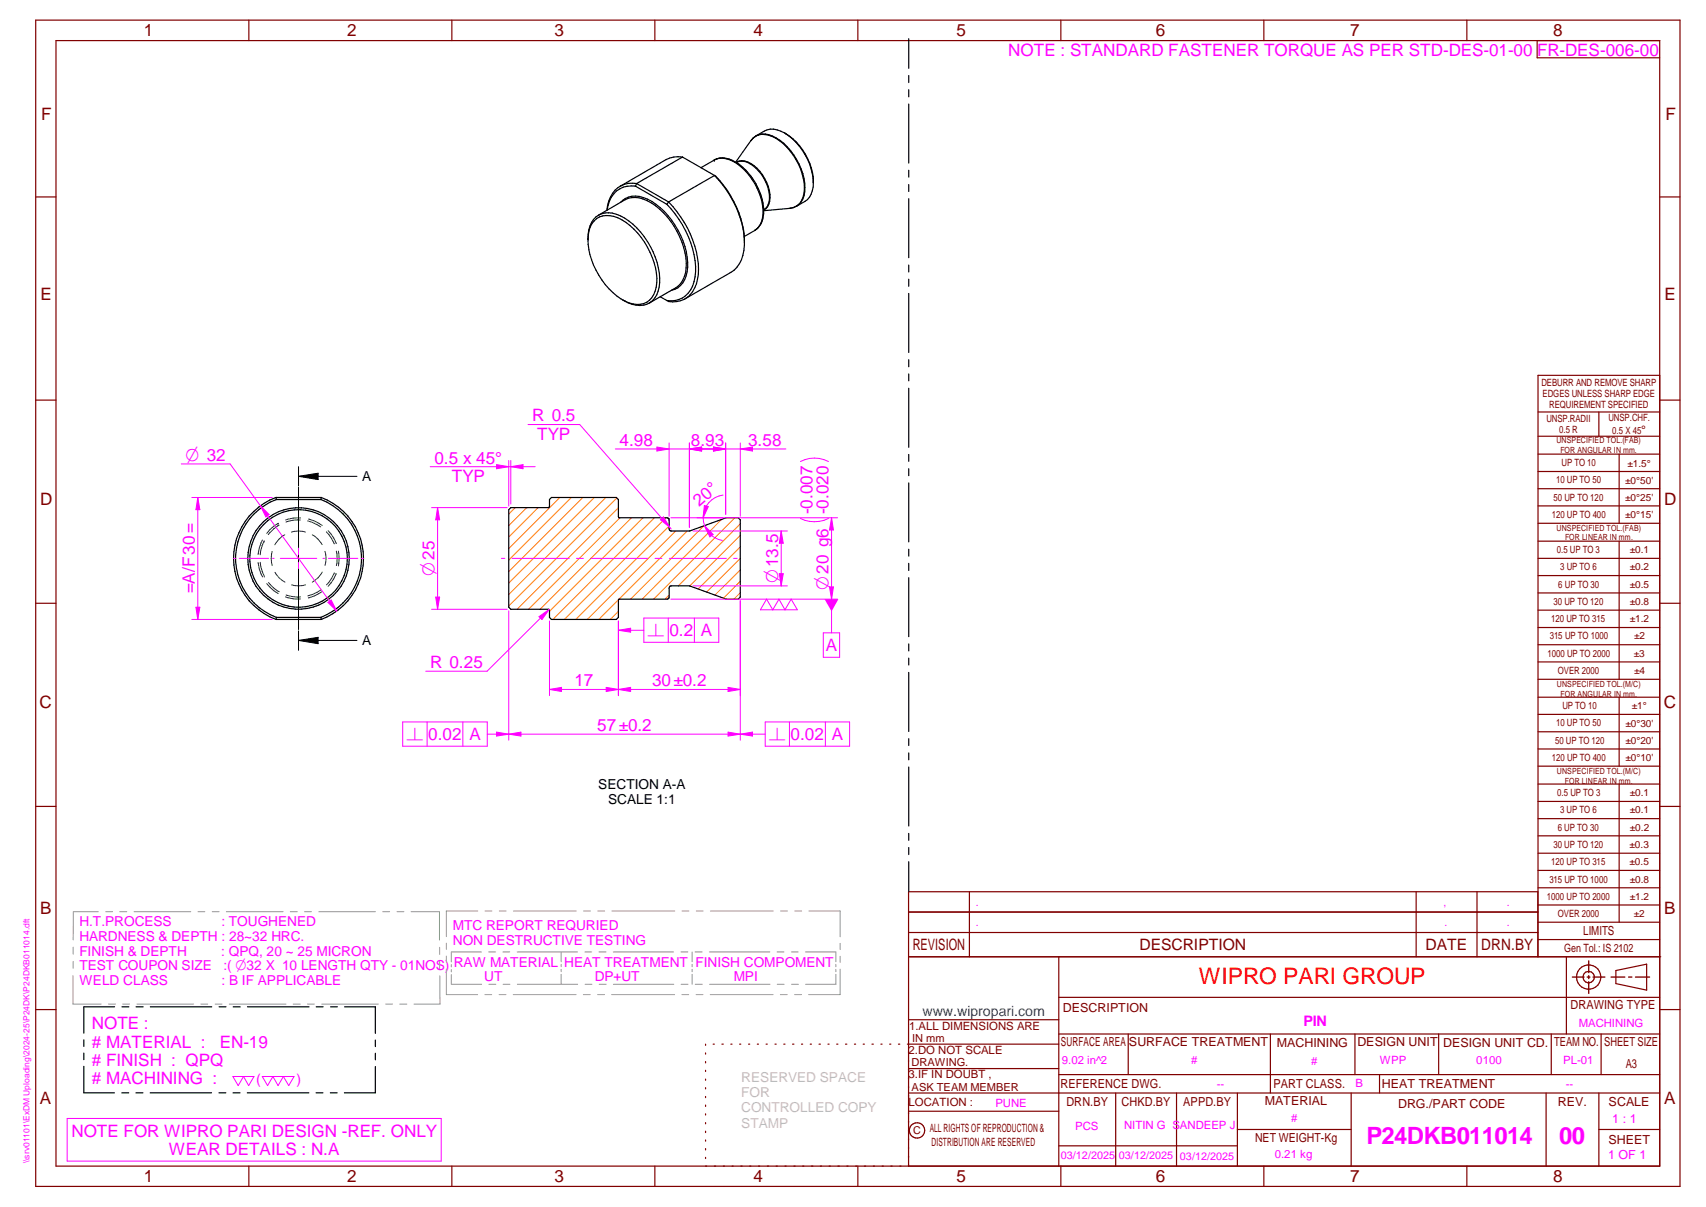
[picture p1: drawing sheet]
<svg xmlns="http://www.w3.org/2000/svg" width="420mm" height="297mm" viewBox="0 0 420 297" stroke-linecap="round" stroke-linejoin="round" font-family="sans-serif">
<g fill="none" stroke="#800000" stroke-width=".3">
<path d="M8.8 5h405v287h-405zM13.8 10h395v277h-395zM61.3 5v5M111.3 5v5M161.3 5v5M211.3 5v5M261.3 5v5M311.3 5v5M361.3 5v5M378.6 10v4.2h30.2M8.8 48.5h5M408.8 48.5h5"/>
<path d="M8.8 98.5h5M408.8 92.4h-30v143.1M408.8 98.5h5M378.8 101.4h30M378.8 107.4h30M378.8 111.8h30M378.8 116h30M393.8 101.4v6M398.8 111.8v17M378.8 120.3h30M378.8 124.5h30M378.8 128.8h30"/>
<path d="M378.8 133.2h30M378.8 137.4h30M398.8 133.2v34M8.8 148.5h5M378.8 141.6h30M378.8 145.9h30M378.8 150.2h30M378.8 154.4h30M378.8 158.7h30M408.8 148.5h5M378.8 162.9h30M378.8 167.2h30"/>
<path d="M378.8 171.6h30M378.8 175.8h30M398.8 171.6v17M8.8 198.5h5M378.8 180.1h30M378.8 184.3h30M378.8 188.6h30M378.8 193h30M378.8 197.2h30M398.8 193v33.9M408.8 198.5h5M238.7 219.5v16"/>
<path d="M348.8 219.5v16M363.8 219.5v16M378.8 201.5h30M378.8 205.7h30M378.8 210h30M378.8 214.2h30M378.8 218.5h30M223.8 235.5h185.2M223.8 229.5h154.9M223.8 224.5h154.9M260.8 235.5v51.5M378.7 235.5v-16h-154.9v67.5"/>
<path d="M378.8 222.7h30M378.8 226.9h30M378.8 231.2h30M385.8 235.5v19M398 238.8l7.5-1.5v6.4l-7.5-1.6zM8.8 248.5h5M173.8 257v.3M173.8 259.1v.3M175.6 257h.3M177.8 257h.3M180 257h.3M182.1 257h.3"/>
<path d="M184.4 257h.2M186.5 257h.3M188.7 257h.3M190.9 257h.3M193 257h.3M195.2 257h.3M197.4 257h.3M199.5 257h.3M201.7 257h.3M203.9 257h.3M206.1 257h.3M208.2 257h.4"/>
<path d="M210.4 257h.3M212.6 257h.3M214.7 257h.4M216.9 257h.3M219.1 257h.3M221.3 257h.3M223.8 251h37M260.8 257h-37.3M260.8 245.4h148M260.8 254.5h148M277.9 254.5v10M312.9 254.5v14.5"/>
<path d="M333.7 254.5v10M354.3 254.5v10M382 254.5v10M394.3 254.5v10M408.8 248.5h5M173.8 261.2v.4M173.8 263.4v.3M173.8 265.6v.3M173.8 267.7v.3M173.8 269.8v.3M173.8 271.9v.4M173.8 274.1v.3"/>
<path d="M173.8 276.3v.3M173.8 278.4v.3M223.8 263h37M223.8 273.5h37M260.8 264.5h148M274.8 269v18M289.8 269v18M304.7 278h28.1M304.7 269v18M332.8 269v18M339.8 264.5v4.5M380.8 269v18"/>
<path d="M393.8 269v18M393.8 278h15M408.8 269h-185M61.3 287v5M111.3 287v5M161.3 287v5M173.8 280.5v.3M173.8 282.7v.3M173.8 284.8v.3M211.3 287v5M260.8 282h43.9M261.3 287v5"/>
<path d="M311.3 287v5M361.3 287v5"/>
<circle cx="391.3" cy="240.5" r="2.99"/>
<circle cx="391.3" cy="240.5" r="1.4"/>
<circle cx="225.9" cy="278.2" r="1.89"/>
</g>
<g fill="none" stroke="#f0f" stroke-width=".25">
<path d="M44.7 114.2h12l26.2 36.2M57.5 137.4h.5M58.9 137.4h7.3M67.1 137.4h.4M69 137.4h9M73.5 121.5v.4M73.5 122.9v7.2M73.5 131v.4M73.5 132.9v9M79.5 137.4h.5M80.9 137.4h7.2M89.1 137.4h.4"/>
<path d="M123.5 137.4h.8M126.1 137.4h14.1M142 137.4h1.7M145.5 137.4h14M161.3 137.4h1.7M164.8 137.4h14.1M180.7 137.4h.9M73.5 143.4v.4M73.5 144.8v7.2M73.5 153v.4M80.8 148.3l.8-.6 1.3 2.7zM16.5 275.3h92.2v10.5h-92.2z"/>
</g>
<g fill="none" stroke="#000" stroke-width=".3">
<path d="M223.8 9.5v7.3M223.8 18.6v1.7M168.1 38.7l-11.3 6.5M168.1 38.7l7.9 4.5M168.1 38.7a6.5 6.5 0 0 0-4.1 .6l-11.3 6.5M175.9 39.4h.1M176.3 39.2l-.4 .2M176.5 39.1a5.8 5.8 0 0 1 4.8 .9M181.3 40a3.2 3.2 0 0 1 3.6 .3 10.3 10.3 0 0 1 4.7 9.2 2.63 2.63 0 0 1-1.5 2.2M181.3 40a15 15 0 0 1 6.7 13.1 4.7 4.7 0 0 1-2.1 3.6M181.4 40h.1M181.4 40a3.8 3.8 0 0 1 4.1 .8 10.5 10.5 0 0 1 4 8.6 2.99 2.99 0 0 1-1.4 2.2"/>
<path d="M184.9 34.6a3.9 3.9 0 0 1 5.3-1 15.1 15.1 0 0 1 7.9 13.7 4.1 4.1 0 0 1-2.7 3.8M184.9 34.6l-3.7 5.3M186.2 33.4a4.8 4.8 0 0 1 5 .6 15.3 15.3 0 0 1 7 13.2 4.6 4.6 0 0 1-2 3.6 5.5 5.5 0 0 0 3.9-3.9l.2-1.9M186.2 33.4l-1.3 1.2M193.2 32.7a4.9 4.9 0 0 0-5-.4l-2 1.1M193.2 32.7a15.8 15.8 0 0 1 7.1 11.2M193.2 32.7a14.7 14.7 0 0 1 7.1 12.3M223.8 22.1v1.7M223.8 25.6v14.5M146.3 54.4a5.4 5.4 0 0 1 6.9-.3 18.6 18.6 0 0 1 8.5 15.5 4.9 4.9 0 0 1-4.9 5.3 11.8 11.8 0 0 1-7.7-4.8 17.7 17.7 0 0 1-4.2-12.3 5.7 5.7 0 0 1 1.4-3.4zM147.4 53a6.1 6.1 0 0 1 6.4 .7 19.3 19.3 0 0 1 8.7 15.9 5.2 5.2 0 0 1-4.9 5.6 8.1 8.1 0 0 1-4.3-1.4M147.4 53a6.6 6.6 0 0 0-2.6 6.1"/>
<path d="M147.4 53l6.6-3.9a6.3 6.3 0 0 1 6.4 .9 19.3 19.3 0 0 1 8.6 16 6 6 0 0 1-2.6 4.8l-6.5 3.8M152.9 49.8a5.3 5.3 0 0 1 6.6-.8 19.6 19.6 0 0 1 9.9 16.7 5.9 5.9 0 0 1-3.2 5.5l-.9 .3M156.5 45.8l7.7 4.5M156.8 45.2l7.9 4.5M156.8 45.2a6.1 6.1 0 0 0-7.2 5.3l-.1 1.2a6.1 6.1 0 0 1 5.9-5.9h1.1M156.8 45.2l-.3 .6M164.2 50.3a24.1 24.1 0 0 1 7.1 16.6 7.6 7.6 0 0 1-3.2 6.4 5.9 5.9 0 0 1-3.9 .7M164.7 49.7a24.9 24.9 0 0 1 7.3 17.8 6.9 6.9 0 0 1-4.4 6.5 4.6 4.6 0 0 1-3.4 0M164.7 49.7l-.5 .6M172.6 41.3l3.3-1.9a5.3 5.3 0 0 1 5.9 1.1 15.4 15.4 0 0 1 6.1 12.7 4.7 4.7 0 0 1-2 3.5l-2.6 1.5M176 43.2l-11.3 6.5M176 43.2a24.9 24.9 0 0 1 7.3 17.1 7.8 7.8 0 0 1-3.3 6.7l-11.3 6.5"/>
<path d="M176 43.2a24.2 24.2 0 0 1 7.3 16.1M188.1 51.7h.1M195.4 51.1l-7.3 .8M195.4 51.1l-.9 .2M196.2 50.7l-.8 .4M200.3 44.6v.4M223.8 41.9v1.7M223.8 45.4v1.7M223.8 48.9v14.5M162.6 73l1.6 1M223.8 65.2v1.7M223.8 68.7v1.7"/>
<path d="M223.8 72.2v14.5M223.8 88.5v1.8M223.8 92v1.7M223.8 95.5v14.6M223.8 111.8v1.7M223.8 115.4v1.7M223.8 118.8v14.5M68 122.4a16 16 0 0 0-10.5 15 16 16 0 0 0 10.5 15M68 122.4h11.1M68 122.4l.1 .5M68.1 122.9a15.5 15.5 0 0 0-10.1 14.5 15.5 15.5 0 0 0 10.1 14.5M68.1 122.9h10.9"/>
<path d="M79 122.9a15.5 15.5 0 0 1 10 14.5 15.5 15.5 0 0 1-10 14.5M79.1 122.4a16 16 0 0 1 10.4 15 16 16 0 0 1-10.4 15M79.1 122.4l-.1 .5M125.3 125.4l.5-.5h9.3l.2-.2v-1.8l.5-.5h16l.5 .5 .1 4.5h11.9l.5 .3v2.5l.5 .5h4.5l8.9-3.2 3.1-.1 .5 .5v19l-.5 .5h-2.9l-9.1-3.2h-4.8l-.2 .5v2.5l-.5 .2-11.9 .1-.1 4.4-.5 .5h-16l-.5-.5v-1.7l-.2-.3h-9.3l-.5-.5zM223.8 135.2v1.7M223.8 138.6v1.8M68 152.4h11.1M68.1 151.9l-.1 .5M68.1 151.9h10.9M79 151.9l.1 .5M223.8 142.2v14.5M223.8 158.5v1.7"/>
<path d="M223.8 162v1.7M223.8 165.5v14.5M223.8 181.8v1.7M223.8 185.3v1.7M223.8 188.8v14.5M223.8 205.1v1.7M223.8 208.6v1.7M223.8 212.1v7.2M20.6 255.9v1.6M20.6 259.2v1.6M28.2 247.8h-7.6v6.5M30 247.8h1.7"/>
<path d="M33.5 247.8h1.8M37 247.8h15.1M54 247.8h1.7M57.4 247.8h1.8M60.9 247.8h15.2M77.9 247.8h1.7M81.4 247.8h1.7M84.9 247.8h7.5v6.5M92.4 255.9v1.7M92.4 259.2v1.6M20.6 262.4v6.5h7.6M30 268.9h1.7"/>
<path d="M33.5 268.9h1.7M37 268.9h15.1M53.9 268.9h1.7M57.4 268.9h1.7M60.9 268.9h15.2M77.8 268.9h1.7M81.4 268.9h1.6M92.4 262.5v6.4h-7.6"/>
<circle cx="73.5" cy="137.4" r="12.5"/>
<circle cx="73.5" cy="137.4" r="12"/>
</g>
<path d="M391.3 236.5v2.9M387.3 240.5h2.8M390.9 240.5h.7M391.3 240.1v.7M391.3 241.6v2.9M392.3 240.5h3M396.8 240.5h3.4M401.1 240.5h.8M402.8 240.5h3.5" fill="none" stroke="#800000" stroke-width=".34"/>
<g fill="none" stroke="#008000" stroke-width=".25">
<path d="M63.6 138.4a8.9 8.9 0 0 0 1.1 3.6M64.1 138.4l.4 2.1 .6 1.2M64.6 132.9l-.7 1.9-.3 1.7M65.1 133.1l-.6 1.2-.4 2.2M65.1 133.1h.1M67 135.7a6.6 6.6 0 0 0 0 3.5M68.5 128.8h.1M68.5 128.8l-2 1.5-.8 1M68.7 129.2a8.3 8.3 0 0 0-2.6 2.4M70.1 131.6a6.4 6.4 0 0 0-2.4 2.5M73.9 128a7.8 7.8 0 0 0-3.5 .5M74 127.5a8.5 8.5 0 0 0-3.7 .5"/>
<path d="M75.2 130.9a5.9 5.9 0 0 0-3.4 0M75.8 128.2l1.2 .4 2 1.1M76 127.8a8.3 8.3 0 0 1 3.4 1.5M76.9 131.6a6.2 6.2 0 0 1 2.4 2.4M80 135.7a6.1 6.1 0 0 1 0 3.4M80.4 130.9l1.3 1.7 .6 1.3M80.8 130.6a8.8 8.8 0 0 1 2 3.2M82.8 135.6a7.6 7.6 0 0 1 0 3.6M83.3 135.6l.2 1.8-.2 1.9M65.1 141.8h.1M65.7 143.6l1.7 1.8 1.1 .7M66.1 143.3a7.7 7.7 0 0 0 2.7 2.3"/>
<path d="M67.7 140.8a6 6 0 0 0 2.5 2.5M70.3 146.9a8.7 8.7 0 0 0 3.7 .5M70.5 146.4a8.5 8.5 0 0 0 3.5 .5M75.3 143.9a5.9 5.9 0 0 1-3.5 0M79 145.2l-2 1.1-1.2 .3M79.3 145.6a9.3 9.3 0 0 1-3.4 1.6M79.4 140.8a6.4 6.4 0 0 1-2.5 2.5M82.3 141l-.6 1.3-1.3 1.6M82.8 141.1a8.6 8.6 0 0 1-2 3.2"/>
</g>
<path d="M73.5 117.2l4.8-.7v1.5zM73.5 114.9v4.7M73.5 119.9v14.8M73.5 117.2h14.4M73.5 136.6v1.7M73.5 157.6h14.4M73.5 157.6l4.8-.8v1.6zM73.5 140v14.9M73.5 155.2v4.8" fill="none" stroke="#000" stroke-width=".25"/>
<path d="M73.5 117.2l4.8-.7v1.5zM73.5 157.6l4.8-.8v1.6z" fill="#000"/>
<g fill="none" stroke="#ff8000" stroke-width=".25">
<path d="M126.9 124.9l-1.6 1.6M129.7 124.9l-4.4 4.5M132.5 124.9l-7.2 7.3M137.9 122.4l-12.6 12.6M140.7 122.4l-15.4 15.4M143.5 122.4l-18.2 18.3M146.4 122.4l-21.1 21.1M149.2 122.4l-23.9 23.9M151.9 122.6l-26.6 26.5M152.3 125l-24.9 24.9M152.7 127.4l-22.5 22.5M155.5 127.4l-22.5 22.5"/>
<path d="M158.4 127.4l-23.1 23.1M161.2 127.4l-25 25M164 127.4l-25 25M164.8 129.5l-23 22.9M166.4 130.7l-21.8 21.7M169.2 130.7l-16.8 16.8M173.3 129.5l-18 17.9M177.7 127.8l-19.6 19.6M181 127.4l-20 20M182.3 128.9l-15.3 15.3M182.3 131.7l-12.4 12.5M182.3 134.6l-10.4 10.3"/>
<path d="M182.3 137.4l-8.3 8.3M152.3 150.5l-2 1.9M152.3 147.5l-4.8 4.9M164.8 146.4l-1 1M182.3 140.3l-6.2 6.1M182.3 143l-4.1 4.2M182.3 145.9l-1.5 1.5"/>
</g>
<path d="M80.8 148.3l.8-.6 1.3 2.7z" fill="#f0f"/>
<path d="M64.1 124.5l2.2 2.1-.8 .6z" fill="none" stroke="#f0f" stroke-width=".25"/>
<path d="M64.1 124.5l2.2 2.1-.8 .6z" fill="#f0f"/>
<path d="M106.3 124.9h18.6M107.8 124.9l.5 3h-1zM106.3 149.9h18.6" fill="none" stroke="#f0f" stroke-width=".25"/>
<path d="M107.8 124.9l.5 3h-1z" fill="#f0f"/>
<path d="M107.3 146.9h1l-.5 3z" fill="none" stroke="#f0f" stroke-width=".25"/>
<path d="M107.3 146.9h1l-.5 3z" fill="#f0f"/>
<path d="M204 113.6a7.5 7.5 0 0 0-6.9 0M107.8 124.9v25M165.2 127.4h41.1M204 127.6a7.8 7.8 0 0 1-6.9 0M204.8 127.4l.5 3h-1zM165.2 147.4h41.1" fill="none" stroke="#f0f" stroke-width=".25"/>
<path d="M204.8 127.4l.5 3h-1z" fill="#f0f"/>
<path d="M204.3 144.4h1l-.5 3z" fill="none" stroke="#f0f" stroke-width=".25"/>
<path d="M204.3 144.4h1l-.5 3z" fill="#f0f"/>
<path d="M204.8 127.4v20M125.3 150.3v31.9M182.3 147.8v34.4M125.3 180.7l3-.5v.9z" fill="none" stroke="#f0f" stroke-width=".25"/>
<path d="M125.3 180.7l3-.5v.9z" fill="#f0f"/>
<path d="M179.3 180.2l3 .5-3 .4z" fill="none" stroke="#f0f" stroke-width=".25"/>
<path d="M179.3 180.2l3 .5-3 .4z" fill="#f0f"/>
<path d="M152.3 152.8v18.4M182.3 147.8v23.4M152.3 169.7l3-.5v1zM125.3 180.7h57" fill="none" stroke="#f0f" stroke-width=".25"/>
<path d="M152.3 169.7l3-.5v1z" fill="#f0f"/>
<path d="M179.3 169.2l3 .5-3 .5z" fill="none" stroke="#f0f" stroke-width=".25"/>
<path d="M179.3 169.2l3 .5-3 .5z" fill="#f0f"/>
<path d="M135.3 152.8v18.4M152.3 152.8v18.4M135.3 169.7l3-.5v1zM152.3 169.7h30" fill="none" stroke="#f0f" stroke-width=".25"/>
<path d="M135.3 169.7l3-.5v1z" fill="#f0f"/>
<path d="M149.3 169.2l3 .5-3 .5z" fill="none" stroke="#f0f" stroke-width=".25"/>
<path d="M149.3 169.2l3 .5-3 .5z" fill="#f0f"/>
<path d="M47.2 122.4h19.8M47.2 152.4h19.8M48.2 149.4h1l-.5 3zM135.3 169.7h17" fill="none" stroke="#f0f" stroke-width=".25"/>
<path d="M48.2 149.4h1l-.5 3z" fill="#f0f"/>
<path d="M48.7 122.4l.5 3h-1z" fill="none" stroke="#f0f" stroke-width=".25"/>
<path d="M48.7 122.4l.5 3h-1z" fill="#f0f"/>
<path d="M48.7 122.4v30M132.7 151.8l2.5-1.8-1.7 2.5zM135.2 150l-15.2 15.2h-15.2" fill="none" stroke="#f0f" stroke-width=".25"/>
<path d="M132.7 151.8l2.5-1.8-1.7 2.5z" fill="#f0f"/>
<path d="M122.3 114.3l3 .6-3 .5zM125.3 113.3v11.2M125.8 113.3v10.7" fill="none" stroke="#f0f" stroke-width=".25"/>
<path d="M122.3 114.3l3 .6-3 .5z" fill="#f0f"/>
<path d="M125.8 114.9l3-.6v1.1z" fill="none" stroke="#f0f" stroke-width=".25"/>
<path d="M125.8 114.9l3-.6v1.1z" fill="#f0f"/>
<path d="M105.9 114.9h25.9M204.8 147.4v8.3" fill="none" stroke="#f0f" stroke-width=".25"/>
<path d="M203.1 147.4h3.4l-1.7 3.1z" fill="#f0f"/>
<path d="M152.3 155.1h6.3M202.8 155.7h4v6.1h-4z" fill="none" stroke="#f0f" stroke-width=".25"/>
<path d="M152.3 155.1l3-.5v1z" fill="#f0f"/>
<path d="M152.3 155.1l3-.5v1zM158.6 152.1h18.4v6h-18.4zM164.6 152.1v6M171 152.1v6M188.8 147.4l1.5 2.7 1.5-2.7 1.5 2.7 1.5-2.7 1.6 2.7h-9.1zM120 180.7h5.3" fill="none" stroke="#f0f" stroke-width=".25"/>
<path d="M122.3 180.2l3 .5-3 .4z" fill="#f0f"/>
<path d="M99.2 177.7h20.8v5.9h-20.8zM105.2 177.7v5.9M114 177.7v5.9M122.3 180.2l3 .5-3 .4zM182.3 180.7h6.2M57.4 264.9h5.2l-1.4 2.3-1.2-2.3-1.3 2.3zM64.6 264.9h7.8l-1.3 2.3-1.3-2.3-1.3 2.3-1.3-2.3-1.3 2.3z" fill="none" stroke="#f0f" stroke-width=".25"/>
<path d="M182.3 180.7l3-.5v.9z" fill="#f0f"/>
<path d="M178.7 109v17.6M182.3 110.5l3-.5v1zM182.3 109v18M188.5 177.7h20.7v5.9h-20.7zM194.4 177.7v5.9M203.3 177.7v5.9M182.3 180.7l3-.5v.9z" fill="none" stroke="#f0f" stroke-width=".25"/>
<path d="M182.3 110.5l3-.5v1z" fill="#f0f"/>
<path d="M175.7 110l3 .5-3 .5z" fill="none" stroke="#f0f" stroke-width=".25"/>
<path d="M175.7 110l3 .5-3 .5z" fill="#f0f"/>
<path d="M169.8 109v20.8M172.7 110.5h20.8M175.7 110l3 .5-3 .5zM178.7 109v17.6" fill="none" stroke="#f0f" stroke-width=".25"/>
<path d="M175.7 110l3 .5-3 .5z" fill="#f0f"/>
<path d="M169.8 110.5l3-.5v1z" fill="none" stroke="#f0f" stroke-width=".25"/>
<path d="M169.8 110.5l3-.5v1z" fill="#f0f"/>
<path d="M169.8 110.5h8.9M171.7 127.4h6.3M173.5 124.4l.9 .3-1.2 2.7z" fill="none" stroke="#f0f" stroke-width=".25"/>
<path d="M173.5 124.4l.9 .3-1.2 2.7z" fill="#f0f"/>
<path d="M173.5 129.4l2.1 2.1-.8 .6z" fill="none" stroke="#f0f" stroke-width=".25"/>
<path d="M173.5 129.4l2.1 2.1-.8 .6z" fill="#f0f"/>
<path d="M170.7 130.7h23.2M178.1 121.8a5.6 5.6 0 0 0-4.9 5.6 5.6 5.6 0 0 0 4.7 5.6M192.4 130.7l.5 3h-1zM170.7 144.2h23.2" fill="none" stroke="#f0f" stroke-width=".25"/>
<g fill="none" stroke="#949494" stroke-width=".25">
<path d="M18 233.1v1.7M18 236.6v1.7M24.2 224.4h-6.1l-.1 6.9M26 224.4h1.7M29.5 224.4h1.7M33 224.4h14M48.8 224.4h1.7M52.3 224.4h1.7M55.7 224.4h14M71.5 224.4h1.7M75 224.4h1.7M78.5 224.4h14"/>
<path d="M94.3 224.4h1.7M97.8 224.4h1.7M101.3 224.4h6.9v7M108.3 233.1v1.8M108.3 236.6v1.7M109.9 232.1v1.5M109.9 235.3v1.5M109.9 238.5v6.3h7.7M111.2 239.8v2.4h7.4M111.2 237.4v.6M111.2 238.6v.6M117.7 224.2h-7.8v6.3"/>
<path d="M118.6 234.3h-7.4v2.4M119.5 224.2h1.6M120.3 234.3h1.8M123 224.2h1.7M123.9 234.3h1.6M126.4 224.2h15.5M127.4 234.3h14.8M138.2 234.3v2.4M138.2 237.3v.6M138.2 238.5v.6M138.2 239.8v2.4M143.7 224.2h1.7"/>
<path d="M144 234.3h1.7M147.2 224.2h1.7M147.5 234.3h1.8M150.7 224.2h15.5M151 234.3h14.9M167.7 234.3h1.7M168 224.2h1.7M170.5 234.3v2.4M170.5 237.3v.6M170.5 238.5v.6M170.5 239.8v2.4M171.2 234.3h1.7"/>
<path d="M171.5 224.2h1.7M174.7 234.3h14.9M175 224.2h15.4M191.4 234.3h1.7M192.2 224.2h1.7M194.9 234.3h1.7M195.7 224.2h1.7M198.4 234.3h7.5v2.4M199.2 224.2h7.7v6.3M205.9 237.3v.6M205.9 238.5v.6M205.9 239.8v2.4h-7.5"/>
<path d="M206.9 232.2v1.5M206.9 235.3v1.6M206.9 238.5v6.3h-7.7M18 240.1v7h6.9M26.7 247.1h1.7M30.2 247.1h1.7M33.7 247.1h14M49.5 247.1h1.7M53 247.1h1.7M56.5 247.1h13.9M72.2 247.1h1.7M75.7 247.1h1.7"/>
<path d="M79.2 247.1h14M95 247.1h1.7M98.5 247.1h1.7M108.3 240.2l.1 6.9h-6.4M119.4 244.8h1.7M120.4 242.2h1.7M122.9 244.8h1.7M123.9 242.2h1.7M126.4 244.8h15.5M127.4 242.2h14.9M143.7 244.8h1.7M144.1 242.2h1.7"/>
<path d="M147.2 244.8h1.7M147.6 242.2h1.7M150.7 244.8h15.4M151.1 242.2h14.8M167.8 242.2h1.6M167.9 244.8h1.7M171.2 242.2h1.8M171.4 244.8h1.7M174.7 242.2h14.9M174.9 244.8h15.5M191.4 242.2h1.7M192.2 244.8h1.7"/>
<path d="M194.9 242.2h1.7M195.7 244.8h1.7"/>
</g>
<path d="M192.4 130.7l.5 3h-1z" fill="#f0f"/>
<path d="M191.9 141.2h1l-.5 3z" fill="none" stroke="#f0f" stroke-width=".25"/>
<path d="M191.9 141.2h1l-.5 3z" fill="#f0f"/>
<path d="M161.8 110l3 .5-3 .5zM164.8 109v18M169.8 109v20.8M192.4 130.7v13.5" fill="none" stroke="#f0f" stroke-width=".25"/>
<path d="M161.8 110l3 .5-3 .5z" fill="#f0f"/>
<path d="M169.8 110.5l3-.5v1z" fill="none" stroke="#f0f" stroke-width=".25"/>
<path d="M169.8 110.5l3-.5v1z" fill="#f0f"/>
<path d="M130 104.5h12.8l22.5 25.7M151.5 110.5h24.3M162.6 127.9l.8-.7 1.6 2.6z" fill="none" stroke="#f0f" stroke-width=".25"/>
<path d="M162.6 127.9l.8-.7 1.6 2.6z" fill="#f0f"/>
<g font-size="5.9" fill="#f0f">
<text x="336.5" y="281.6">P24DKB011014</text>
<text x="384" y="281.6">00</text>
</g>
<text font-size="5.6" fill="#f00" x="295.3" y="242.2">WIPRO PARI GROUP</text>
<g font-size="4.6" fill="#f0f">
<text x="45.7" y="113.4">O 32</text>
<text x="107" y="141.8" transform="rotate(-90 107 141.8)">O25</text>
<text x="191.7" y="143.6" transform="rotate(-90 191.7 143.6)">O13.5</text>
<text x="204" y="145.2" transform="rotate(-90 204 145.2)">O20 g6</text>
<text x="159.5" y="156.6">n</text>
<text x="100.1" y="182.2">n</text>
<text x="189.3" y="182.2">n</text>
</g>
<g font-size="4.2" fill="#800000">
<text x="35.4" y="9">1</text>
<text x="85.5" y="8.9">2</text>
<text x="136.6" y="9">3</text>
<text x="185.6" y="9">4</text>
<text x="235.6" y="9">5</text>
<text x="284.6" y="8.8">6</text>
<text x="332.6" y="9">7</text>
<text x="382.6" y="9">8</text>
<text x="10.1" y="29.6">F</text>
<text x="410.2" y="29.6">F</text>
<text x="9.9" y="73.9">E</text>
<text x="409.9" y="73.9">E</text>
<text x="9.9" y="124.2">D</text>
<text x="409.9" y="124.2">D</text>
<text x="9.7" y="174.3">C</text>
<text x="409.7" y="174.3">C</text>
<text x="9.9" y="225">B</text>
<text x="409.8" y="225">B</text>
<text x="9.8" y="271.7">A</text>
<text x="409.8" y="271.7">A</text>
<text x="35.4" y="291">1</text>
<text x="85.5" y="290.9">2</text>
<text x="136.6" y="291">3</text>
<text x="185.6" y="291">4</text>
<text x="235.6" y="291">5</text>
<text x="284.6" y="290.8">6</text>
<text x="332.6" y="291">7</text>
<text x="382.6" y="291">8</text>
</g>
<g font-size="4.2" fill="#f0f">
<text x="248.3" y="13.8">NOTE : STANDARD FASTENER TORQUE AS PER STD-DES-01-00 FR-DES-006-00</text>
<text x="131.1" y="103.7">R 0.5</text>
<text x="132.3" y="108.2">TYP</text>
<text x="152.6" y="109.8">4.98</text>
<text x="170.2" y="109.8">8.93</text>
<text x="184.3" y="109.8">3.58</text>
<text x="107" y="114.1">0.5 x 45°</text>
<text x="111.2" y="118.6">TYP</text>
<text x="172.2" y="124.7" transform="rotate(-41 172.2 124.7)">20°</text>
<text x="200.1" y="126.5" transform="rotate(-90 200.1 126.5)">-0.007</text>
<text x="204" y="126.5" transform="rotate(-90 204 126.5)">-0.020</text>
<text x="48" y="146.1" transform="rotate(-90 48 146.1)">=A/F30=</text>
<text x="164.9" y="156.6">0.2 A</text>
<text x="203.4" y="160.3">A</text>
<text x="105.9" y="164.4">R 0.25</text>
<text x="141.5" y="168.9">17</text>
<text x="160.6" y="168.9">30±0.2</text>
<text x="147.1" y="179.9">57±0.2</text>
<text x="105.5" y="182.2">0.02 A</text>
<text x="194.7" y="182.2">0.02 A</text>
<text x="22.6" y="253.3">NOTE :</text>
<text x="22.6" y="257.8"># MATERIAL :</text>
<text x="54.2" y="257.8">EN-19</text>
<text x="22.6" y="262.3"># FINISH : QPQ</text>
<text x="22.6" y="266.8"># MACHINING :</text>
<text x="17.6" y="279.7">NOTE FOR WIPRO PARI DESIGN -REF. ONLY</text>
<text x="41.6" y="284.2">WEAR DETAILS : N.A</text>
</g>
<g font-size="3.9" fill="#800000">
<text x="224.8" y="233.8">REVISION</text>
<text x="280.7" y="233.8">DESCRIPTION</text>
<text x="351.1" y="233.8">DATE</text>
<text x="364.8" y="233.8">DRN.BY</text>
</g>
<text font-size="3.6" fill="#f0f" x="321" y="252.6">PIN</text>
<text font-size="3.5" fill="#00f" x="227.2" y="250">www.wipropari.com</text>
<g font-size="3.5" fill="#f0f">
<text x="63.1" y="266.9">(</text>
<text x="73.1" y="266.9">)</text>
</g>
<g font-size="3.4">
<text x="89.2" y="118.4">A</text>
<text x="89.2" y="158.8">A</text>
<text x="147.4" y="194.2">SECTION A-A</text>
<text x="149.8" y="197.8">SCALE 1:1</text>
</g>
<g font-size="3.4" fill="#f0f">
<text x="19.5" y="228">H.T.PROCESS</text>
<text x="54.5" y="228">: TOUGHENED</text>
<text x="19.5" y="231.6">HARDNESS &amp; DEPTH : 28~32 HRC.</text>
<text x="111.5" y="228.9">MTC REPORT REQURIED</text>
<text x="111.5" y="232.5">NON DESTRUCTIVE TESTING</text>
<text x="19.5" y="235.2">FINISH &amp; DEPTH</text>
<text x="19.5" y="238.8">TEST COUPON SIZE</text>
<text x="54.5" y="235.2">: QPQ, 20 ~ 25 MICRON</text>
<text x="55" y="238.8">:( O32 X 10 LENGTH QTY - 01NOS)</text>
<text x="111.7" y="237.9">RAW MATERIAL HEAT TREATMENT FINISH COMPOMENT</text>
<text x="19.5" y="242.4">WELD CLASS</text>
<text x="54.5" y="242.4">: B IF APPLICABLE</text>
<text x="119.2" y="241.5">UT</text>
<text x="146.5" y="241.5">DP+UT</text>
<text x="180.7" y="241.5">MPI</text>
</g>
<g font-size="3.4" fill="#c0c0c0">
<text x="182.6" y="266.2">RESERVED SPACE</text>
<text x="182.6" y="270">FOR</text>
<text x="182.6" y="273.7">CONTROLLED COPY</text>
<text x="182.6" y="277.5">STAMP</text>
</g>
<g font-size="3.1" fill="#800000">
<text x="389.9" y="230.2">LIMITS</text>
<text x="261.8" y="249">DESCRIPTION</text>
<text x="386.8" y="248.4">DRAWING TYPE</text>
<text x="261.3" y="257.5">SURFACE AREA</text>
<text x="278" y="257.5">SURFACE TREATMENT</text>
<text x="314.5" y="257.6">MACHINING</text>
<text x="334.3" y="257.5">DESIGN UNIT</text>
<text x="355.4" y="257.6">DESIGN UNIT CD.</text>
<text x="382.8" y="257.3">TEAM NO.</text>
<text x="395.1" y="257.4">SHEET SIZE</text>
<text x="400.4" y="262.8">A3</text>
<text x="261.2" y="267.8">REFERENCE DWG.</text>
<text x="313.6" y="267.7">PART CLASS.</text>
<text x="340.3" y="267.7">HEAT TREATMENT</text>
<text x="262.6" y="272.2">DRN.BY</text>
<text x="276.2" y="272.1">CHKD.BY</text>
<text x="291.4" y="272.2">APPD.BY</text>
<text x="311.5" y="272">MATERIAL</text>
<text x="344.3" y="272.6">DRG./PART CODE</text>
<text x="383.7" y="272.2">REV.</text>
<text x="396.2" y="272.3">SCALE</text>
<text x="309.1" y="280.9">NET WEIGHT-Kg</text>
<text x="396.1" y="281.4">SHEET</text>
</g>
<g font-size="3.1" fill="#f0f">
<text x="397.1" y="276.4">1 : 1</text>
<text x="396.1" y="285.3">1 OF 1</text>
</g>
<text font-size="3" fill="#800000" x="404.2" y="106.8">°</text>
<g font-size="2.8" fill="#800000">
<text x="385.2" y="234.4">Gen Tol.: IS 2102</text>
<text x="223.9" y="253.4">1.ALL DIMENSIONS ARE</text>
<text x="223.8" y="259.3">2.DO NOT SCALE</text>
<text x="223.8" y="265.4">3.IF IN DOUBT ,</text>
<text x="223.8" y="272.2">LOCATION :</text>
<text x="229" y="278.7">ALL RIGHTS OF REPRODUCTION &amp;</text>
<text x="229.4" y="282.1">DISTRIBUTION ARE RESERVED</text>
</g>
<g font-size="2.8" fill="#f0f">
<text x="388.8" y="252.7">MACHINING</text>
<text x="261.5" y="261.9">9.02 in^2</text>
<text x="293.4" y="261.9">#</text>
<text x="322.9" y="262">#</text>
<text x="339.8" y="262">WPP</text>
<text x="363.6" y="261.8">0100</text>
<text x="385" y="261.8">PL-01</text>
<text x="299.7" y="267.7">--</text>
<text x="333.8" y="267.5">B</text>
<text x="385.6" y="267.6">--</text>
<text x="245.1" y="272.4">PUNE</text>
<text x="264.8" y="278">PCS</text>
<text x="276.8" y="277.7">NITIN G SANDEEP J</text>
<text x="318" y="276">#</text>
<text x="314" y="285">0.21 kg</text>
</g>
<g font-size="2.7" fill="#800000">
<text x="224.7" y="256.4">IN mm</text>
<text x="224.5" y="262.4">DRAWING.</text>
<text x="224.5" y="268.4">ASK TEAM MEMBER</text>
<text x="224.9" y="279.2">C</text>
</g>
<g font-size="2.7" fill="#f0f">
<text x="261.3" y="285.2">03/12/2025</text>
<text x="275.6" y="285.2">03/12/2025</text>
<text x="290.6" y="285.4">03/12/2025</text>
</g>
<g font-size="2.5" fill="#800000">
<text x="379.6" y="95">DEBURR AND REMOVE SHARP</text>
<text x="379.9" y="97.7">EDGES UNLESS SHARP EDGE</text>
<text x="381.5" y="100.5">REQUIREMENT SPECIFIED</text>
<text x="380.9" y="103.8">UNSP.RADII</text>
<text x="384" y="106.6">0.5 R</text>
<text x="396.1" y="103.6">UNSP.CHF.</text>
<text x="397.1" y="106.8">0.5 X 45</text>
<text x="383.2" y="119">10 UP TO 50</text>
<text x="384.6" y="114.7">UP TO 10</text>
<text x="400.3" y="119">±0°50'</text>
<text x="400.8" y="114.8">±1.5°</text>
<text x="382.6" y="123.2">50 UP TO 120</text>
<text x="400.3" y="123.2">±0°25'</text>
<text x="382.2" y="127.4">120 UP TO 400</text>
<text x="400.3" y="127.4">±0°15'</text>
<text x="383.4" y="136.1">0.5 UP TO 3</text>
<text x="401.4" y="136.1">±0.1</text>
<text x="384.2" y="140.4">3 UP TO 6</text>
<text x="401.4" y="140.3">±0.2</text>
<text x="382.6" y="148.8">30 UP TO 120</text>
<text x="383.8" y="144.6">6 UP TO 30</text>
<text x="401.4" y="148.9">±0.8</text>
<text x="401.4" y="144.7">±0.5</text>
<text x="382" y="153.1">120 UP TO 315</text>
<text x="401.4" y="153.1">±1.2</text>
<text x="381.2" y="161.6">1000 UP TO 2000</text>
<text x="381.7" y="157.4">315 UP TO 1000</text>
<text x="402.4" y="161.6">±3</text>
<text x="402.5" y="157.4">±2</text>
<text x="383.7" y="165.9">OVER 2000</text>
<text x="402.5" y="165.9">±4</text>
<text x="383.2" y="178.8">10 UP TO 50</text>
<text x="384.8" y="174.5">UP TO 10</text>
<text x="400.3" y="178.8">±0°30'</text>
<text x="401.9" y="174.6">±1°</text>
<text x="383" y="183">50 UP TO 120</text>
<text x="400.3" y="183.1">±0°20'</text>
<text x="382.2" y="187.3">120 UP TO 400</text>
<text x="400.3" y="187.3">±0°10'</text>
<text x="383.5" y="195.9">0.5 UP TO 3</text>
<text x="401.4" y="196">±0.1</text>
<text x="384.2" y="200.1">3 UP TO 6</text>
<text x="401.4" y="200.2">±0.1</text>
<text x="382.6" y="208.7">30 UP TO 120</text>
<text x="383.7" y="204.4">6 UP TO 30</text>
<text x="401.4" y="208.7">±0.3</text>
<text x="401.4" y="204.4">±0.2</text>
<text x="382" y="213">120 UP TO 315</text>
<text x="401.4" y="212.9">±0.5</text>
<text x="381" y="221.4">1000 UP TO 2000</text>
<text x="381.6" y="217.2">315 UP TO 1000</text>
<text x="401.4" y="221.4">±1.2</text>
<text x="401.4" y="217.2">±0.8</text>
<text x="383.7" y="225.7">OVER 2000</text>
<text x="402.4" y="225.7">±2</text>
</g>
<g font-size="2.5" fill="#f0f">
<text x="240.4" y="222.8">.</text>
<text x="240.4" y="228">.</text>
<text x="355.5" y="223">,</text>
<text x="355.7" y="228">.</text>
<text x="371.1" y="227.8">.</text>
<text x="371.1" y="222.9">.</text>
</g>
<g font-size="2.1" fill="#800000">
<text x="383.3" y="109.1">UNSPECIFIED TOL.(FAB)</text>
<text x="384.3" y="111.4">FOR ANGULAR IN mm.</text>
<text x="383.4" y="130.6">UNSPECIFIED TOL.(FAB)</text>
<text x="385.4" y="133">FOR LINEAR IN mm.</text>
<text x="383.4" y="169">UNSPECIFIED TOL.(M/C)</text>
<text x="384.3" y="171.4">FOR ANGULAR IN mm.</text>
<text x="383.4" y="190.5">UNSPECIFIED TOL.(M/C)</text>
<text x="385.4" y="192.8">FOR LINEAR IN mm.</text>
</g>
<text font-size="2.1" fill="#f0f" x="7.2" y="286.3" transform="rotate(-90 7.2 286.3)">\\srv01101\ExDM Uploading\2024-25\P24DK\P24DKB011014.dft</text>
</svg>
